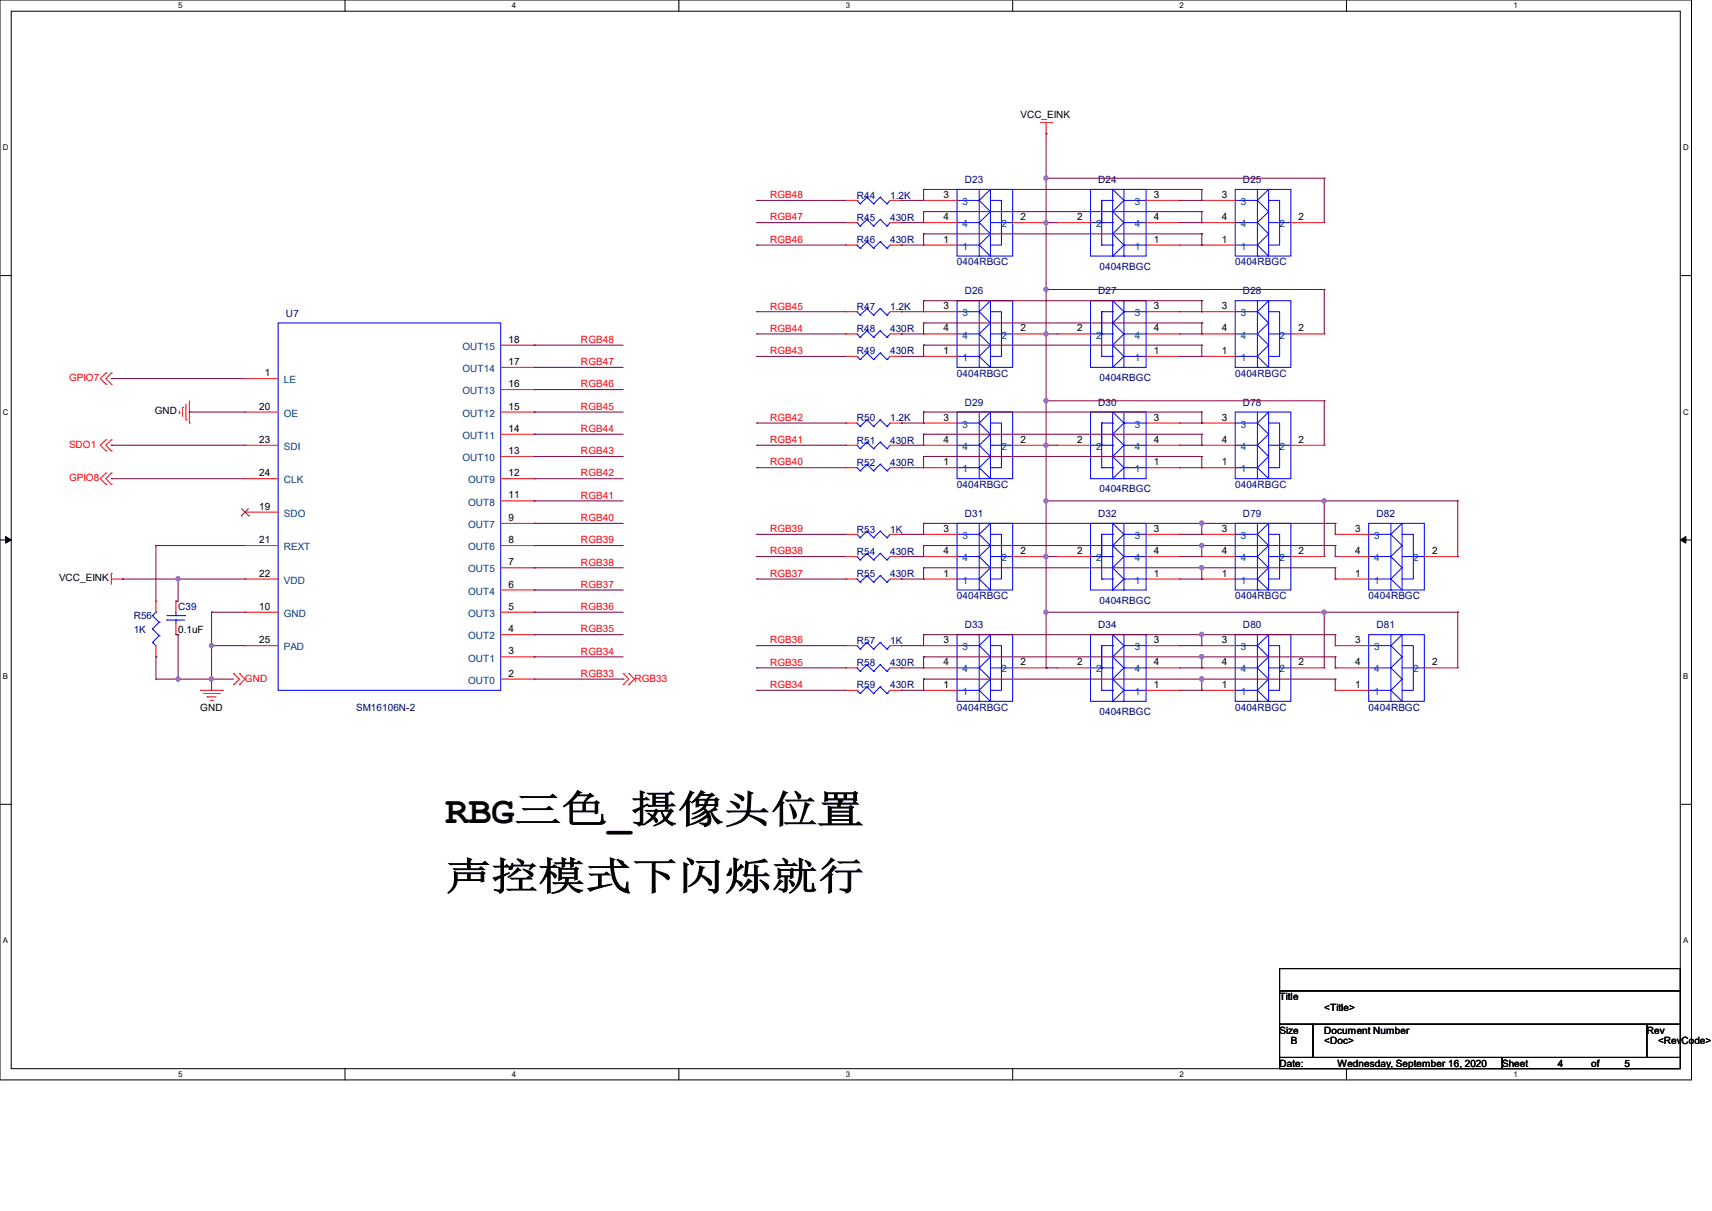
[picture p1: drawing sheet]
<svg xmlns="http://www.w3.org/2000/svg" width="297mm" height="210mm" viewBox="0 0 297 210" stroke-linecap="round" stroke-linejoin="round" font-family="sans-serif">
<path d="M0 0h293.5v187.3h-293.5zM1.9 1.9h289.6v183.4h-289.6z" fill="none" stroke="#000" stroke-width=".17"/>
<g fill="#fff">
<path d="M30.9 .2h.8v1.5h-.8z"/>
<path d="M30.9 185.5h.8v1.6h-.8z"/>
</g>
<path d="M59.9 0v1.9M59.9 185.3v2" fill="none" stroke="#000" stroke-width=".17"/>
<g fill="#fff">
<path d="M88.8 .2h.8v1.5h-.8z"/>
<path d="M88.8 185.5h.8v1.6h-.8z"/>
</g>
<path d="M117.8 0v1.9M117.8 185.3v2" fill="none" stroke="#000" stroke-width=".17"/>
<g fill="#fff">
<path d="M146.7 .2h.8v1.5h-.8z"/>
<path d="M146.7 185.5h.8v1.6h-.8z"/>
</g>
<path d="M175.7 0v1.9M175.7 185.3v2" fill="none" stroke="#000" stroke-width=".17"/>
<g fill="#fff">
<path d="M204.6 .2h.8v1.5h-.8z"/>
<path d="M204.6 185.5h.8v1.6h-.8z"/>
</g>
<path d="M233.6 0v1.9M233.6 185.3v2" fill="none" stroke="#000" stroke-width=".17"/>
<g fill="#fff">
<path d="M262.6 .2h.7v1.5h-.7z"/>
<path d="M262.6 185.5h.7v1.6h-.7z"/>
<path d="M.5 24.8h1v1.6h-1z"/>
<path d="M292 24.8h1v1.6h-1z"/>
<path d="M.5 70.7h1v1.5h-1z"/>
<path d="M292 70.7h1v1.5h-1z"/>
</g>
<path d="M0 47.8h1.9M291.5 47.8h2" fill="none" stroke="#000" stroke-width=".17"/>
<g fill="#fff">
<path d="M.5 116.5h.9v1.6h-.9z"/>
<path d="M292 116.5h.9v1.6h-.9z"/>
</g>
<path d="M0 93.6h1.9M291.5 93.6h2" fill="none" stroke="#000" stroke-width=".17"/>
<path d="M1 93l.9 .6-.9 .6zM291.5 93.6l1-.6v1.2z" fill="#000" stroke="#000" stroke-width=".17"/>
<g fill="#fff">
<path d="M.5 162.4h.9v1.5h-.9z"/>
<path d="M292 162.4h.9v1.5h-.9z"/>
</g>
<path d="M0 139.5h1.9M291.5 139.5h2M222 168h69.5v3.8h-69.5zM222 171.8h69.5v5.8h-69.5zM222 177.6h5.8v5.8h-5.8zM227.8 177.6h57.9v5.8h-57.9zM285.7 177.6h5.8v5.8h-5.8zM222 183.4h38.6v1.9h-38.6zM260.6 183.4h30.9v1.9h-30.9z" fill="none" stroke="#000" stroke-width=".17"/>
<g fill="none" stroke="#f00" stroke-width=".17">
<path d="M146.7 38.6h.1M146.7 34.8h.1M146.7 38.6h2M146.7 34.8h2M154.4 38.6h2M154.4 34.8h2M156.4 38.6h.1M156.4 34.8h.1M160.2 34.8h.1M160.2 38.6h.1M160.2 38.6h5.8M160.2 34.8h5.8"/>
<path d="M175.7 38.6h5.8M180.5 21.3h2M181.5 23.2h.1M181.5 38.6h.1M181.5 21.3v1.9M182.5 21.3h.1M183.4 38.6h.1M183.4 38.6h5.8M198.8 38.6h5.8M198.8 34.8h5.8M204.6 34.8h.1M204.6 38.6h.1"/>
<path d="M208.5 34.8h.1M208.5 38.6h.1M208.5 38.6h5.8M208.5 34.8h5.8M223.9 38.6h5.8M229.7 38.6h.1M86.9 59.9h5.8M92.7 59.9h.1M146.7 42.5h.1M146.7 57.9h.1M146.7 54.1h.1M146.7 57.9h2"/>
<path d="M146.7 54.1h2M146.7 42.5h2M154.4 57.9h2M154.4 54.1h2M154.4 42.5h2M156.4 42.5h.1M156.4 57.9h.1M156.4 54.1h.1M160.2 54.1h.1M160.2 57.9h.1M160.2 42.5h.1M160.2 57.9h5.8"/>
<path d="M160.2 54.1h5.8M160.2 42.5h5.8M175.7 57.9h5.8M181.5 57.9h.1M183.4 57.9h.1M183.4 57.9h5.8M198.8 57.9h5.8M198.8 54.1h5.8M198.8 42.5h5.8M204.6 54.1h.1M204.6 57.9h.1M204.6 42.5h.1"/>
<path d="M208.5 42.5h.1M208.5 54.1h.1M208.5 57.9h.1M208.5 57.9h5.8M208.5 54.1h5.8M208.5 42.5h5.8M223.9 57.9h5.8M229.7 57.9h.1M18.4 76.3h.1M18.4 78.2h.1M18.4 64.7h.1M18.4 66.6h.1"/>
<path d="M18.4 76.3l-1 .9 1 1M18.4 64.7l-1 1 1 .9M19.3 76.3h.1M19.3 78.2h.1M19.3 64.7h.1M19.3 66.6h.1M19.3 76.3l-.9 .9 .9 1M19.3 64.7l-.9 1 .9 .9M31.1 71.6h.1M31.1 71.2v.4M31.7 70.7h.1M31.7 70.7v1.5"/>
<path d="M32.3 72.8h.1M32.3 70.1v2.7M32.9 73.4h.1M32.9 69.5v3.9M42.5 65.7h.1M42.5 71.5h.1M42.5 77.2h.1M42.5 77.2h5.8M42.5 71.5h5.8M42.5 65.7h5.8M86.9 79.2h5.8M86.9 75.3h5.8"/>
<path d="M86.9 71.5h5.8M86.9 67.6h5.8M86.9 63.7h5.8M92.7 79.2h.1M92.7 75.3h.1M92.7 71.5h.1M92.7 67.6h.1M92.7 63.7h.1M146.7 61.8h.1M146.7 77.2h.1M146.7 73.4h.1M146.7 61.8h2"/>
<path d="M146.7 77.2h2M146.7 73.4h2M154.4 61.8h2M154.4 77.2h2M154.4 73.4h2M156.4 61.8h.1M156.4 77.2h.1M156.4 73.4h.1M160.2 61.8h.1M160.2 73.4h.1M160.2 77.2h.1M160.2 61.8h5.8"/>
<path d="M160.2 77.2h5.8M160.2 73.4h5.8M175.7 77.2h5.8M181.5 77.2h.1M183.4 77.2h.1M183.4 77.2h5.8M198.8 61.8h5.8M198.8 77.2h5.8M198.8 73.4h5.8M204.6 61.8h.1M204.6 73.4h.1M204.6 77.2h.1"/>
<path d="M208.5 73.4h.1M208.5 77.2h.1M208.5 61.8h.1M208.5 61.8h5.8M208.5 77.2h5.8M208.5 73.4h5.8M223.9 77.2h5.8M229.7 77.2h.1M18.4 82h.1M18.4 84h.1M18.4 82l-1 1 1 1M19.3 99.4h.1"/>
<path d="M19.3 82h.1M19.3 84h.1M19.3 99.4v1.9M19.3 82l-.9 1 .9 1M42.5 83h.1M42.5 88.8h.1M42.5 94.6h.1M42.5 94.6h5.8M42.5 83h5.8M42.5 88.8h5.8M86.9 98.5h5.8M86.9 94.6h5.8"/>
<path d="M86.9 90.8h5.8M86.9 86.9h5.8M86.9 83h5.8M92.7 98.5h.1M92.7 94.6h.1M92.7 90.8h.1M92.7 86.9h.1M92.7 83h.1M146.7 92.7h.1M146.7 81.1h.1M146.7 96.5h.1M146.7 92.7h2"/>
<path d="M146.7 96.5h2M146.7 81.1h2M154.4 92.7h2M154.4 96.5h2M154.4 81.1h2M156.4 92.7h.1M156.4 81.1h.1M156.4 96.5h.1M160.2 92.7h.1M160.2 96.5h.1M160.2 81.1h.1M160.2 92.7h5.8"/>
<path d="M160.2 96.5h5.8M160.2 81.1h5.8M175.7 96.5h5.8M181.5 96.5h.1M183.4 96.5h.1M183.4 96.5h5.8M198.8 92.7h5.8M198.8 96.5h5.8M198.8 81.1h5.8M204.6 92.7h.1M204.6 96.5h.1M204.6 81.1h.1"/>
<path d="M208.5 92.7h.1M208.5 96.5h.1M208.5 81.1h.1M208.5 92.7h5.8M208.5 96.5h5.8M208.5 81.1h5.8M223.9 96.5h5.8M229.7 96.5h.1M231.6 92.7h.1M231.6 96.5h.1M231.6 92.7h5.8M231.6 96.5h5.8"/>
<path d="M247.1 96.5h5.8M252.9 96.5h.1M19.3 100.4h2M21.3 100.4h.1M27.1 113.9h.1M27.1 104.3h.1M27.1 104.3v1.9M27.1 112v1.9M30.5 104.3h.1M30.5 110.1h.1M30.5 104.3v1.9M30.5 108.1v2"/>
<path d="M34.8 119.7h3.8M38.6 119.7h.1M40.6 118.7h.1M40.6 116.8h.1M40.6 116.8l.9 1-.9 .9M41.5 118.7h.1M41.5 116.8h.1M41.5 116.8l1 1-1 .9M42.5 100.4h.1M42.5 106.2h.1M42.5 112h.1M42.5 100.4h5.8"/>
<path d="M42.5 112h5.8M42.5 106.2h5.8M86.9 117.8h5.8M86.9 113.9h5.8M86.9 110.1h5.8M86.9 106.2h5.8M86.9 102.3h5.8M92.7 117.8h.1M92.7 113.9h.1M92.7 110.1h.1M92.7 106.2h.1M92.7 102.3h.1"/>
<path d="M108.1 118.7h.1M108.1 116.8h.1M108.1 116.8l1 1-1 .9M109.1 118.7h.1M109.1 116.8h.1M109.1 116.8l1 1-1 .9M146.7 100.4h.1M146.7 115.8h.1M146.7 112h.1M146.7 119.7h.1M146.7 100.4h2M146.7 119.7h2"/>
<path d="M146.7 115.8h2M146.7 112h2M154.4 100.4h2M154.4 119.7h2M154.4 115.8h2M154.4 112h2M156.4 100.4h.1M156.4 115.8h.1M156.4 112h.1M156.4 119.7h.1M160.2 100.4h.1M160.2 112h.1"/>
<path d="M160.2 115.8h.1M160.2 119.7h.1M160.2 100.4h5.8M160.2 119.7h5.8M160.2 115.8h5.8M160.2 112h5.8M175.7 115.8h5.8M181.5 115.8h.1M183.4 115.8h.1M183.4 115.8h5.8M198.8 100.4h5.8M198.8 119.7h5.8"/>
<path d="M198.8 115.8h5.8M198.8 112h5.8M204.6 112h.1M204.6 115.8h.1M204.6 119.7h.1M204.6 100.4h.1M208.5 100.4h.1M208.5 112h.1M208.5 115.8h.1M208.5 119.7h.1M208.5 100.4h5.8M208.5 119.7h5.8"/>
<path d="M208.5 115.8h5.8M208.5 112h5.8M223.9 115.8h5.8M229.7 115.8h.1M231.6 100.4h.1M231.6 112h.1M231.6 115.8h.1M231.6 119.7h.1M231.6 100.4h5.8M231.6 119.7h5.8M231.6 115.8h5.8M231.6 112h5.8"/>
<path d="M247.1 115.8h5.8M252.9 115.8h.1M35.3 120.3h2.8M35.9 120.9h.1M35.9 120.9h1.6M36.5 121.5h.4M36.9 121.5h.1M38.1 120.3h.1"/>
</g>
<g fill="none" stroke="#00f" stroke-width=".17">
<path d="M148.7 38.6h.1M148.7 34.8h.1M148.7 38.6l.5 .6M148.7 34.8l.5 .5M149.2 39.2h.1M149.2 35.3h.1M150.4 38.1h.1M150.4 34.2h.1M150.4 38.1l1.2 1.1M150.4 38.1l-1.2 1.1M150.4 34.2l1.2 1.1M150.4 34.2l-1.2 1.1"/>
<path d="M151.6 39.2h.1M151.6 35.3h.1M152.7 38.1h.1M152.7 34.2h.1M152.7 38.1l1.2 1.1M152.7 38.1l-1.1 1.1M152.7 34.2l1.2 1.1M152.7 34.2l-1.1 1.1M153.9 39.2h.1M153.9 35.3h.1M154.4 38.6l-.5 .6M154.4 34.8l-.5 .5"/>
<path d="M166 32.9h9.7v11.5h-9.7zM166 38.6h3.9M166 34.8h3.9M169.9 34.8l1.9-1.9v1.9M169.9 34.8l1.9 1.9M169.9 38.6l1.9 2M169.9 32.9v11.5M171.8 34.8h1.9v3.8h2M171.8 38.6h1.9v3.9h-1.9M171.8 34.8v1.9M171.8 36.7v1.9M171.8 36.7l-1.9 1.9"/>
<path d="M171.8 38.6v2M189.2 32.9h9.6v11.5h-9.6zM189.2 38.6h3.8M191.1 38.6h.1M191.1 34.8h.1M191.1 34.8v7.7M191.1 34.8h1.9M193 38.6h.1M193 34.8h.1M193 32.9h.1M193 36.7h.1M193 32.9v11.5"/>
<path d="M193 36.7l2 1.9M193 32.9l2 1.9M195 38.6h.1M195 34.8h.1M195 32.9v11.5M195 38.6h3.8M195 34.8h3.8M195 38.6l-2 2M195 34.8l-2 1.9M198.8 34.8h.1M198.8 38.6h.1M214.3 32.9h9.6v11.5h-9.6z"/>
<path d="M214.3 38.6h3.8M214.3 34.8h3.8M218.1 34.8l2-1.9v1.9M218.1 34.8l2 1.9M218.1 38.6l2 2M218.1 32.9v11.5M220.1 34.8h1.9v3.8h1.9M220.1 38.6h1.9v3.9h-1.9M220.1 34.8v1.9M220.1 36.7v1.9M220.1 36.7l-2 1.9M220.1 38.6v2"/>
<path d="M48.3 56h38.6v63.7h-38.6zM148.7 42.5h.1M148.7 57.9h.1M148.7 54.1h.1M148.7 42.5l.5 .6M148.7 57.9l.5 .6M148.7 54.1l.5 .6M149.2 43.1h.1M149.2 58.5h.1M149.2 54.7h.1M150.4 41.9h.1M150.4 57.4h.1"/>
<path d="M150.4 53.5h.1M150.4 41.9l1.2 1.2M150.4 41.9l-1.2 1.2M150.4 57.4l1.2 1.1M150.4 57.4l-1.2 1.1M150.4 53.5l1.2 1.2M150.4 53.5l-1.2 1.2M151.6 43.1h.1M151.6 58.5h.1M151.6 54.7h.1M152.7 41.9h.1M152.7 57.4h.1"/>
<path d="M152.7 53.5h.1M152.7 41.9l1.2 1.2M152.7 41.9l-1.1 1.2M152.7 57.4l1.2 1.1M152.7 57.4l-1.1 1.1M152.7 53.5l1.2 1.2M152.7 53.5l-1.1 1.2M153.9 43.1h.1M153.9 58.5h.1M153.9 54.7h.1M154.4 42.5l-.5 .6M154.4 57.9l-.5 .6"/>
<path d="M154.4 54.1l-.5 .6M166 52.2h9.7v11.5h-9.7zM166 57.9h3.9M166 54.1h3.9M166 42.5h3.9M169.9 54.1l1.9-1.9v1.9M169.9 54.1l1.9 1.9M169.9 57.9l1.9 2M169.9 42.5l1.9 1.9v-1.9M169.9 44.4h.1M169.9 52.2v11.5M171.8 54.1h1.9v3.8h2"/>
<path d="M171.8 57.9h1.9v3.9h-1.9M171.8 54.1v1.9M171.8 56v1.9M171.8 56l-1.9 1.9M171.8 57.9v2M171.8 59.9v1.9M171.8 59.9l-1.9 1.9M171.8 40.6v1.9M171.8 40.6l-1.9 1.9M189.2 52.2h9.6v11.5h-9.6zM189.2 57.9h3.8M191.1 57.9h.1"/>
<path d="M191.1 54.1h.1M191.1 42.5h.1M191.1 54.1v7.7M191.1 54.1h1.9M191.1 42.5h1.9M193 57.9h.1M193 54.1h.1M193 52.2h.1M193 59.9h.1M193 56h.1M193 42.5h.1M193 44.4h.1"/>
<path d="M193 40.6h.1M193 52.2v11.5M193 59.9l2 1.9M193 56l2 1.9M193 52.2l2 1.9M193 40.6l2 1.9M195 57.9h.1M195 54.1h.1M195 42.5h.1M195 44.4h.1M195 52.2v11.5M195 57.9h3.8"/>
<path d="M195 54.1h3.8M195 57.9l-2 2M195 54.1l-2 1.9M195 42.5h3.8M195 42.5l-2 1.9M198.8 54.1h.1M198.8 57.9h.1M198.8 42.5h.1M214.3 52.2h9.6v11.5h-9.6zM214.3 42.5h3.8M214.3 57.9h3.8M214.3 54.1h3.8"/>
<path d="M218.1 42.5l2 1.9v-1.9M218.1 44.4h.1M218.1 54.1l2-1.9v1.9M218.1 54.1l2 1.9M218.1 57.9l2 2M218.1 52.2v11.5M220.1 40.6v1.9M220.1 40.6l-2 1.9M220.1 54.1h1.9v3.8h1.9M220.1 57.9h1.9v3.9h-1.9M220.1 54.1v1.9M220.1 56v1.9"/>
<path d="M220.1 56l-2 1.9M220.1 57.9v2M220.1 59.9v1.9M220.1 59.9l-2 1.9M148.7 61.8h.1M148.7 77.2h.1M148.7 73.4h.1M148.7 61.8l.5 .6M148.7 77.2l.5 .6M148.7 73.4l.5 .6M149.2 62.4h.1M149.2 77.8h.1"/>
<path d="M149.2 74h.1M150.4 61.2h.1M150.4 76.7h.1M150.4 72.8h.1M150.4 61.2l1.2 1.2M150.4 61.2l-1.2 1.2M150.4 76.7l1.2 1.1M150.4 76.7l-1.2 1.1M150.4 72.8l1.2 1.2M150.4 72.8l-1.2 1.2M151.6 62.4h.1M151.6 77.8h.1"/>
<path d="M151.6 74h.1M152.7 61.2h.1M152.7 76.7h.1M152.7 72.8h.1M152.7 61.2l1.2 1.2M152.7 61.2l-1.1 1.2M152.7 76.7l1.2 1.1M152.7 76.7l-1.1 1.1M152.7 72.8l1.2 1.2M152.7 72.8l-1.1 1.2M153.9 62.4h.1M153.9 77.8h.1"/>
<path d="M153.9 74h.1M154.4 61.8l-.5 .6M154.4 77.2l-.5 .6M154.4 73.4l-.5 .6M166 71.5h9.7v11.5h-9.7zM166 61.8h3.9M166 77.2h3.9M166 73.4h3.9M169.9 61.8l1.9 1.9v-1.9M169.9 63.7h.1M169.9 73.4l1.9-1.9v1.9M169.9 73.4l1.9 1.9"/>
<path d="M169.9 77.2l1.9 2M169.9 71.5v11.5M171.8 73.4h1.9v3.8h2M171.8 77.2h1.9v3.9h-1.9M171.8 73.4v1.9M171.8 75.3v1.9M171.8 75.3l-1.9 1.9M171.8 77.2v2M171.8 79.2v1.9M171.8 79.2l-1.9 1.9M189.2 71.5h9.6v11.5h-9.6zM189.2 77.2h3.8"/>
<path d="M191.1 61.8h.1M191.1 77.2h.1M191.1 73.4h.1M191.1 73.4v7.7M191.1 61.8h1.9M191.1 73.4h1.9M193 61.8h.1M193 63.7h.1M193 77.2h.1M193 73.4h.1M193 71.5h.1M193 79.2h.1"/>
<path d="M193 75.3h.1M193 71.5v11.5M193 79.2l2 1.9M193 75.3l2 1.9M193 71.5l2 1.9M195 61.8h.1M195 63.7h.1M195 77.2h.1M195 73.4h.1M195 71.5v11.5M195 61.8h3.8M195 61.8l-2 1.9"/>
<path d="M195 77.2h3.8M195 73.4h3.8M195 77.2l-2 2M195 73.4l-2 1.9M198.8 61.8h.1M198.8 73.4h.1M198.8 77.2h.1M214.3 71.5h9.6v11.5h-9.6zM214.3 77.2h3.8M214.3 73.4h3.8M214.3 61.8h3.8M218.1 73.4l2-1.9v1.9"/>
<path d="M218.1 73.4l2 1.9M218.1 77.2l2 2M218.1 61.8l2 1.9v-1.9M218.1 63.7h.1M218.1 71.5v11.5M220.1 73.4h1.9v3.8h1.9M220.1 77.2h1.9v3.9h-1.9M220.1 73.4v1.9M220.1 75.3v1.9M220.1 75.3l-2 1.9M220.1 77.2v2M220.1 79.2v1.9"/>
<path d="M220.1 79.2l-2 1.9M148.7 92.7h.1M148.7 81.1h.1M148.7 96.5h.1M148.7 92.7l.5 .6M148.7 81.1l.5 .6M148.7 96.5l.5 .6M149.2 93.3h.1M149.2 81.7h.1M149.2 97.1h.1M150.4 92.1h.1M150.4 99.8h.1"/>
<path d="M150.4 80.5h.1M150.4 96h.1M150.4 92.1l1.2 1.2M150.4 92.1l-1.2 1.2M150.4 99.8l1.2 1.2M150.4 99.8l-1.2 1.2M150.4 80.5l1.2 1.2M150.4 80.5l-1.2 1.2M150.4 96l1.2 1.1M150.4 96l-1.2 1.1M151.6 93.3h.1M151.6 81.7h.1"/>
<path d="M151.6 97.1h.1M152.7 92.1h.1M152.7 99.8h.1M152.7 80.5h.1M152.7 96h.1M152.7 92.1l1.2 1.2M152.7 92.1l-1.1 1.2M152.7 99.8l1.2 1.2M152.7 99.8l-1.1 1.2M152.7 80.5l1.2 1.2M152.7 80.5l-1.1 1.2M152.7 96l1.2 1.1"/>
<path d="M152.7 96l-1.1 1.1M153.9 93.3h.1M153.9 81.7h.1M153.9 97.1h.1M154.4 92.7l-.5 .6M154.4 81.1l-.5 .6M154.4 96.5l-.5 .6M166 90.8h9.7v11.5h-9.7zM166 96.5h3.9M166 92.7h3.9M166 81.1h3.9M169.9 92.7l1.9-1.9v1.9"/>
<path d="M169.9 92.7l1.9 1.9M169.9 96.5l1.9 2M169.9 81.1l1.9 1.9v-1.9M169.9 83h.1M169.9 90.8v11.5M171.8 92.7h1.9v3.8h2M171.8 96.5h1.9v3.9h-1.9M171.8 92.7v1.9M171.8 94.6v1.9M171.8 94.6l-1.9 1.9M171.8 96.5v2M171.8 98.5v1.9"/>
<path d="M171.8 98.5l-1.9 1.9M189.2 90.8h9.6v11.5h-9.6zM189.2 96.5h3.8M191.1 96.5h.1M191.1 92.7h.1M191.1 81.1h.1M191.1 92.7v7.7M191.1 92.7h1.9M191.1 81.1h1.9M193 96.5h.1M193 92.7h.1M193 90.8h.1"/>
<path d="M193 98.5h.1M193 94.6h.1M193 81.1h.1M193 83h.1M193 90.8v11.5M193 98.5l2 1.9M193 94.6l2 1.9M193 90.8l2 1.9M195 96.5h.1M195 92.7h.1M195 81.1h.1M195 83h.1"/>
<path d="M195 90.8v11.5M195 96.5h3.8M195 92.7h3.8M195 96.5l-2 2M195 92.7l-2 1.9M195 81.1h3.8M195 81.1l-2 1.9M198.8 92.7h.1M198.8 96.5h.1M198.8 81.1h.1M214.3 90.8h9.6v11.5h-9.6zM214.3 96.5h3.8"/>
<path d="M214.3 92.7h3.8M214.3 81.1h3.8M218.1 92.7l2-1.9v1.9M218.1 92.7l2 1.9M218.1 96.5l2 2M218.1 81.1l2 1.9v-1.9M218.1 83h.1M218.1 90.8v11.5M220.1 92.7h1.9v3.8h1.9M220.1 96.5h1.9v3.9h-1.9M220.1 92.7v1.9M220.1 94.6v1.9"/>
<path d="M220.1 94.6l-2 1.9M220.1 96.5v2M220.1 98.5v1.9M220.1 98.5l-2 1.9M237.4 90.8h9.7v11.5h-9.7zM237.4 96.5h3.9M237.4 92.7h3.9M241.3 92.7l1.9-1.9v1.9M241.3 92.7l1.9 1.9M241.3 96.5l1.9 2M241.3 90.8v11.5M243.2 92.7h2v3.8h1.9"/>
<path d="M243.2 96.5h2v3.9h-2M243.2 92.7v1.9M243.2 94.6v1.9M243.2 94.6l-1.9 1.9M243.2 96.5v2M243.2 98.5v1.9M243.2 98.5l-1.9 1.9M26.5 111.4h.1M26.5 109.1h.1M26.5 106.8h.1M26.5 111.4l.6 .6M26.5 109.1l1.1 1.1"/>
<path d="M26.5 106.8l1.1 1.1M27.1 106.2h.1M27.1 106.2l-.6 .6M27.6 110.2h.1M27.6 107.9h.1M27.6 110.2l-1.1 1.2M27.6 107.9l-1.1 1.2M29 107.5h.1M29 107.5h3M29 106.8h3M30.5 106.8h.1M30.5 107.5h.1"/>
<path d="M30.5 106.2v.6M30.5 107.5v.6M32 106.8h.1M148.7 100.4h.1M148.7 115.8h.1M148.7 112h.1M148.7 119.7h.1M148.7 100.4l.5 .6M148.7 115.8l.5 .6M148.7 112l.5 .6M148.7 119.7l.5 .6M149.2 101h.1"/>
<path d="M149.2 116.4h.1M149.2 112.6h.1M150.4 115.3h.1M150.4 111.4h.1M150.4 119.1h.1M150.4 115.3l1.2 1.1M150.4 115.3l-1.2 1.1M150.4 111.4l1.2 1.2M150.4 111.4l-1.2 1.2M150.4 119.1l1.2 1.2M150.4 119.1l-1.2 1.2M151.6 101h.1"/>
<path d="M151.6 116.4h.1M151.6 112.6h.1M152.7 115.3h.1M152.7 111.4h.1M152.7 119.1h.1M152.7 115.3l1.2 1.1M152.7 115.3l-1.1 1.1M152.7 111.4l1.2 1.2M152.7 111.4l-1.1 1.2M152.7 119.1l1.2 1.2M152.7 119.1l-1.1 1.2M153.9 101h.1"/>
<path d="M153.9 116.4h.1M153.9 112.6h.1M154.4 100.4l-.5 .6M154.4 115.8l-.5 .6M154.4 112l-.5 .6M154.4 119.7l-.5 .6M166 110.1h9.7v11.5h-9.7zM166 100.4h3.9M166 119.7h3.9M166 115.8h3.9M166 112h3.9M169.9 100.4l1.9 1.9v-1.9"/>
<path d="M169.9 102.3h.1M169.9 112l1.9-1.9v1.9M169.9 112l1.9 1.9M169.9 115.8l1.9 2M169.9 119.7l1.9 1.9v-1.9M169.9 110.1v11.5M171.8 112h1.9v3.8h2M171.8 115.8h1.9v3.9h-1.9M171.8 112v1.9M171.8 113.9v1.9M171.8 113.9l-1.9 1.9M171.8 115.8v2"/>
<path d="M171.8 117.8v1.9M171.8 117.8l-1.9 1.9M189.2 110.1h9.6v11.5h-9.6zM189.2 115.8h3.8M191.1 115.8h.1M191.1 112h.1M191.1 119.7h.1M191.1 100.4h.1M191.1 112v7.7M191.1 119.7h1.9M191.1 112h1.9M191.1 100.4h1.9"/>
<path d="M193 119.7h.1M193 115.8h.1M193 112h.1M193 110.1h.1M193 117.8h.1M193 113.9h.1M193 100.4h.1M193 102.3h.1M193 110.1v11.5M193 117.8l2 1.9M193 113.9l2 1.9M193 110.1l2 1.9"/>
<path d="M195 119.7h.1M195 115.8h.1M195 112h.1M195 100.4h.1M195 102.3h.1M195 115.8h3.8M195 119.7h3.8M195 112h3.8M195 119.7l-2 1.9M195 115.8l-2 2M195 112l-2 1.9M195 110.1v11.5"/>
<path d="M195 100.4h3.8M195 100.4l-2 1.9M198.8 112h.1M198.8 115.8h.1M198.8 119.7h.1M198.8 100.4h.1M214.3 110.1h9.6v11.5h-9.6zM214.3 100.4h3.8M214.3 119.7h3.8M214.3 115.8h3.8M214.3 112h3.8M218.1 100.4l2 1.9v-1.9"/>
<path d="M218.1 102.3h.1M218.1 112l2-1.9v1.9M218.1 112l2 1.9M218.1 115.8l2 2M218.1 119.7l2 1.9v-1.9M218.1 110.1v11.5M220.1 112h1.9v3.8h1.9M220.1 115.8h1.9v3.9h-1.9M220.1 112v1.9M220.1 113.9v1.9M220.1 113.9l-2 1.9M220.1 115.8v2"/>
<path d="M220.1 117.8v1.9M220.1 117.8l-2 1.9M237.4 110.1h9.7v11.5h-9.7zM237.4 100.4h3.9M237.4 119.7h3.9M237.4 115.8h3.9M237.4 112h3.9M241.3 100.4l1.9 1.9v-1.9M241.3 102.3h.1M241.3 112l1.9-1.9v1.9M241.3 112l1.9 1.9M241.3 115.8l1.9 2"/>
<path d="M241.3 119.7l1.9 1.9v-1.9M241.3 110.1v11.5M243.2 112h2v3.8h1.9M243.2 115.8h2v3.9h-2M243.2 112v1.9M243.2 113.9v1.9M243.2 113.9l-1.9 1.9M243.2 115.8v2M243.2 117.8v1.9M243.2 117.8l-1.9 1.9M149.2 120.3h.1M151.6 120.3h.1"/>
<path d="M153.9 120.3h.1M169.9 121.6h.1M193 121.6h.1M195 121.6h.1M218.1 121.6h.1M241.3 121.6h.1"/>
</g>
<path d="M41.9 89.5h.1M41.9 88.2l1.2 1.3M43.1 88.2l-1.2 1.3M43.1 89.5h.1" fill="none" stroke="#804000" stroke-width=".17"/>
<g fill="none" stroke="#800040" stroke-width=".17">
<path d="M131.3 34.8h.1M131.3 38.6h.1M131.3 34.8h15.4M131.3 38.6h15.4M156.4 34.8h.1M156.4 38.6h.1M160.2 32.9h.1M160.2 36.7h.1M160.2 32.9h48.3M160.2 32.9v1.9h-3.8M160.2 36.7v1.9h-3.8M160.2 36.7h48.3"/>
<path d="M181.5 30.9h.1M181.5 38.6h.1M181.5 23.2h.1M181.5 23.2v92.6M181.5 38.6h1.9M181.5 30.9h48.2M204.6 34.8h3.9M204.6 38.6h3.9M208.5 32.9h.1M208.5 36.7h.1M208.5 34.8h.1M208.5 38.6h.1"/>
<path d="M208.5 32.9v1.9M208.5 36.7v1.9M229.7 30.9h.1M229.7 30.9v7.7M92.7 59.9h.1M92.7 59.9h15.4M131.3 42.5h.1M131.3 54.1h.1M131.3 57.9h.1M131.3 42.5h15.4M131.3 54.1h15.4M131.3 57.9h15.4"/>
<path d="M156.4 42.5h.1M156.4 54.1h.1M156.4 57.9h.1M160.2 40.6h.1M160.2 52.2h.1M160.2 56h.1M160.2 59.9h.1M160.2 40.6v1.9h-3.8M160.2 52.2v1.9h-3.8M160.2 56v1.9h-3.8M160.2 59.9v1.9h-3.8M160.2 40.6h48.3"/>
<path d="M160.2 52.2h48.3M160.2 56h48.3M160.2 59.9h48.3M181.5 57.9h.1M181.5 50.2h.1M181.5 57.9h1.9M181.5 50.2h48.2M204.6 42.5h3.9M204.6 54.1h3.9M204.6 57.9h3.9M208.5 40.6h.1M208.5 52.2h.1"/>
<path d="M208.5 56h.1M208.5 59.9h.1M208.5 42.5h.1M208.5 57.9h.1M208.5 54.1h.1M208.5 40.6v1.9M208.5 52.2v1.9M208.5 56v1.9M208.5 59.9v1.9M229.7 50.2h.1M229.7 50.2v7.7M19.3 65.7h.1"/>
<path d="M19.3 77.2h.1M19.3 77.2h23.2M19.3 65.7h23.2M32.9 71.5h.1M32.9 71.5h9.6M92.7 63.7h.1M92.7 67.6h.1M92.7 71.5h.1M92.7 75.3h.1M92.7 79.2h.1M92.7 71.5h15.4M92.7 75.3h15.4"/>
<path d="M92.7 79.2h15.4M92.7 63.7h15.4M92.7 67.6h15.4M131.3 73.4h.1M131.3 77.2h.1M131.3 61.8h.1M131.3 61.8h15.4M131.3 73.4h15.4M131.3 77.2h15.4M156.4 61.8h.1M156.4 73.4h.1M156.4 77.2h.1"/>
<path d="M160.2 71.5h.1M160.2 75.3h.1M160.2 79.2h.1M160.2 71.5v1.9h-3.8M160.2 75.3v1.9h-3.8M160.2 79.2v1.9h-3.8M160.2 71.5h48.3M160.2 75.3h48.3M160.2 79.2h48.3M181.5 69.5h.1M181.5 77.2h.1M181.5 77.2h1.9"/>
<path d="M181.5 69.5h48.2M204.6 61.8h3.9M204.6 73.4h3.9M204.6 77.2h3.9M208.5 71.5h.1M208.5 75.3h.1M208.5 79.2h.1M208.5 61.8h.1M208.5 73.4h.1M208.5 77.2h.1M208.5 71.5v1.9M208.5 75.3v1.9"/>
<path d="M208.5 79.2v1.9M229.7 69.5h.1M229.7 69.5v7.7M19.3 83h.1M19.3 83h23.2M27.1 94.6h.1M27.1 94.6h15.4M27.1 94.6v9.7M92.7 83h.1M92.7 86.9h.1M92.7 90.8h.1M92.7 94.6h.1"/>
<path d="M92.7 98.5h.1M92.7 90.8h15.4M92.7 94.6h15.4M92.7 98.5h15.4M92.7 83h15.4M92.7 86.9h15.4M131.3 96.5h.1M131.3 92.7h.1M131.3 81.1h.1M131.3 81.1h15.4M131.3 92.7h15.4M131.3 96.5h15.4"/>
<path d="M156.4 81.1h.1M156.4 92.7h.1M156.4 96.5h.1M160.2 90.8h.1M160.2 94.6h.1M160.2 98.5h.1M160.2 90.8v1.9h-3.8M160.2 94.6v1.9h-3.8M160.2 98.5v1.9h-3.8M160.2 90.8h71.4M160.2 94.6h71.4M160.2 98.5h71.4"/>
<path d="M181.5 86.9h.1M181.5 96.5h.1M181.5 96.5h1.9M181.5 86.9h71.4M204.6 81.1h3.9M204.6 92.7h3.9M204.6 96.5h3.9M208.5 90.8h.1M208.5 94.6h.1M208.5 98.5h.1M208.5 81.1h.1M208.5 92.7h.1"/>
<path d="M208.5 96.5h.1M208.5 90.8v1.9M208.5 94.6v1.9M208.5 98.5v1.9M229.7 86.9h.1M229.7 86.9v9.6M231.6 90.8h.1M231.6 92.7h.1M231.6 94.6h.1M231.6 96.5h.1M231.6 98.5h.1M231.6 90.8v1.9"/>
<path d="M231.6 94.6v1.9M231.6 98.5v1.9M252.9 86.9h.1M252.9 96.5h.1M252.9 86.9v9.6M21.3 100.4h.1M21.3 100.4h21.2M27.1 113.9h.1M27.1 117.8h.1M27.1 117.8h13.5M27.1 113.9v3.9M30.5 104.3h.1"/>
<path d="M30.5 110.1h.1M30.5 110.1h.4M30.9 100.4h.1M30.9 110.1h.1M30.9 117.8h.1M30.9 100.4v3.9h-.4M30.9 110.1v7.7M36.7 106.2h.1M36.7 112h.1M36.7 117.8h.1M36.7 112h5.8M36.7 106.2h5.8"/>
<path d="M36.7 106.2v13.5M92.7 102.3h.1M92.7 106.2h.1M92.7 110.1h.1M92.7 113.9h.1M92.7 110.1h15.4M92.7 113.9h15.4M92.7 117.8h15.4M92.7 106.2h15.4M92.7 102.3h15.4M108.1 117.8h.1M131.3 100.4h.1"/>
<path d="M131.3 112h.1M131.3 115.8h.1M131.3 119.7h.1M131.3 100.4h15.4M131.3 112h15.4M131.3 115.8h15.4M131.3 119.7h15.4M156.4 100.4h.1M156.4 112h.1M156.4 115.8h.1M156.4 119.7h.1M160.2 110.1h.1"/>
<path d="M160.2 113.9h.1M160.2 117.8h.1M160.2 110.1v1.9h-3.8M160.2 113.9v1.9h-3.8M160.2 117.8v1.9h-3.8M160.2 110.1h71.4M160.2 113.9h71.4M160.2 117.8h71.4M181.5 106.2h.1M181.5 115.8h.1M181.5 115.8h1.9M181.5 106.2h71.4"/>
<path d="M204.6 100.4h3.9M204.6 112h3.9M204.6 115.8h3.9M204.6 119.7h3.9M208.5 110.1h.1M208.5 113.9h.1M208.5 117.8h.1M208.5 112h.1M208.5 115.8h.1M208.5 119.7h.1M208.5 100.4h.1M208.5 110.1v1.9"/>
<path d="M208.5 113.9v1.9M208.5 117.8v1.9M229.7 106.2h.1M229.7 106.2v9.6M231.6 100.4h.1M231.6 110.1h.1M231.6 112h.1M231.6 113.9h.1M231.6 115.8h.1M231.6 117.8h.1M231.6 119.7h.1M231.6 110.1v1.9"/>
<path d="M231.6 113.9v1.9M231.6 117.8v1.9M252.9 106.2h.1M252.9 106.2v9.6"/>
</g>
<g fill="#f0f" stroke="#f0f" stroke-width=".17">
<circle cx="181.5" cy="38.6" r=".37"/>
<circle cx="181.5" cy="57.9" r=".37"/>
<circle cx="208.5" cy="94.6" r=".37"/>
<circle cx="30.9" cy="100.4" r=".37"/>
<circle cx="36.7" cy="112" r=".37"/>
<circle cx="30.9" cy="117.8" r=".37"/>
<circle cx="181.5" cy="30.9" r=".37"/>
<circle cx="181.5" cy="50.2" r=".37"/>
<circle cx="36.7" cy="117.8" r=".37"/>
<circle cx="208.5" cy="90.7" r=".37"/>
<circle cx="208.5" cy="98.4" r=".37"/>
<circle cx="229.7" cy="86.9" r=".37"/>
<circle cx="181.5" cy="86.9" r=".37"/>
<circle cx="181.5" cy="96.5" r=".37"/>
<circle cx="181.5" cy="69.5" r=".37"/>
<circle cx="181.5" cy="77.2" r=".37"/>
<circle cx="181.5" cy="106.2" r=".37"/>
<circle cx="229.7" cy="106.2" r=".37"/>
<circle cx="208.5" cy="110" r=".37"/>
<circle cx="208.5" cy="113.9" r=".37"/>
<circle cx="208.5" cy="117.8" r=".37"/>
</g>
<g font-size="6.7">
<text x="77.2" y="142.7">RBG三色_摄像头位置</text>
<text x="77.2" y="154.3">声控模式下闪烁就行</text>
</g>
<g font-size="1.7">
<text x="177" y="20.5">VCC_EINK</text>
<text x="163.7" y="34.3">3</text>
<text x="200.2" y="34.3">3</text>
<text x="212" y="34.3">3</text>
<text x="163.7" y="38.2">4</text>
<text x="177" y="38.2">2</text>
<text x="186.9" y="38.2">2</text>
<text x="200.2" y="38.2">4</text>
<text x="212" y="38.2">4</text>
<text x="225.3" y="38.2">2</text>
<text x="163.7" y="42.1">1</text>
<text x="200.2" y="42.1">1</text>
<text x="212" y="42.1">1</text>
<text x="163.7" y="53.6">3</text>
<text x="200.2" y="53.6">3</text>
<text x="212" y="53.6">3</text>
<text x="88.2" y="59.4">18</text>
<text x="163.7" y="57.5">4</text>
<text x="177" y="57.5">2</text>
<text x="186.9" y="57.5">2</text>
<text x="200.2" y="57.5">4</text>
<text x="212" y="57.5">4</text>
<text x="225.3" y="57.5">2</text>
<text x="45.9" y="65.2">1</text>
<text x="88.2" y="63.3">17</text>
<text x="163.7" y="61.4">1</text>
<text x="200.2" y="61.4">1</text>
<text x="212" y="61.4">1</text>
<text x="26.8" y="71.9">GND</text>
<text x="45" y="71">20</text>
<text x="88.2" y="71">15</text>
<text x="88.2" y="67.1">16</text>
<text x="45" y="76.8">23</text>
<text x="88.2" y="74.9">14</text>
<text x="163.7" y="72.9">3</text>
<text x="163.7" y="76.8">4</text>
<text x="177" y="76.8">2</text>
<text x="186.9" y="76.8">2</text>
<text x="200.2" y="72.9">3</text>
<text x="200.2" y="76.8">4</text>
<text x="212" y="72.9">3</text>
<text x="212" y="76.8">4</text>
<text x="225.3" y="76.8">2</text>
<text x="45" y="82.6">24</text>
<text x="88.2" y="82.6">12</text>
<text x="88.2" y="78.7">13</text>
<text x="163.7" y="80.7">1</text>
<text x="200.2" y="80.7">1</text>
<text x="212" y="80.7">1</text>
<text x="45" y="88.4">19</text>
<text x="88.2" y="86.4">11</text>
<text x="45" y="94.2">21</text>
<text x="88.2" y="94.2">8</text>
<text x="88.2" y="90.3">9</text>
<text x="163.7" y="92.2">3</text>
<text x="200.2" y="92.2">3</text>
<text x="212" y="92.2">3</text>
<text x="235.1" y="92.2">3</text>
<text x="10.2" y="100.8">VCC_EINK</text>
<text x="45" y="100">22</text>
<text x="88.2" y="101.9">6</text>
<text x="88.2" y="98">7</text>
<text x="163.7" y="96.1">4</text>
<text x="163.7" y="100">1</text>
<text x="177" y="96.1">2</text>
<text x="186.9" y="96.1">2</text>
<text x="200.2" y="96.1">4</text>
<text x="200.2" y="100">1</text>
<text x="212" y="96.1">4</text>
<text x="212" y="100">1</text>
<text x="225.3" y="96.1">2</text>
<text x="235.1" y="96.1">4</text>
<text x="235.1" y="100">1</text>
<text x="248.4" y="96.1">2</text>
<text x="45" y="105.7">10</text>
<text x="88.2" y="105.7">5</text>
<text x="30.9" y="109.7">0.1uF</text>
<text x="45" y="111.5">25</text>
<text x="88.2" y="113.5">3</text>
<text x="88.2" y="109.6">4</text>
<text x="163.7" y="111.5">3</text>
<text x="200.2" y="111.5">3</text>
<text x="212" y="111.5">3</text>
<text x="235.1" y="111.5">3</text>
<text x="88.2" y="117.3">2</text>
<text x="163.7" y="115.4">4</text>
<text x="163.7" y="119.3">1</text>
<text x="177" y="115.4">2</text>
<text x="186.9" y="115.4">2</text>
<text x="200.2" y="115.4">4</text>
<text x="200.2" y="119.3">1</text>
<text x="212" y="115.4">4</text>
<text x="212" y="119.3">1</text>
<text x="225.3" y="115.4">2</text>
<text x="235.1" y="115.4">4</text>
<text x="235.1" y="119.3">1</text>
<text x="248.4" y="115.4">2</text>
<text x="34.8" y="123.2">GND</text>
<text x="222" y="173.4">Title</text>
<text x="222" y="179.2">Size</text>
<text x="229.7" y="175.3">&lt;Title&gt;</text>
<text x="229.7" y="179.2">Document Number</text>
<text x="285.7" y="179.2">Rev</text>
<text x="222" y="185">Date:</text>
<text x="223.9" y="181.1">B</text>
<text x="229.7" y="181.1">&lt;Doc&gt;</text>
<text x="232.1" y="185">Wednesday, September 16, 2020</text>
<text x="260.6" y="185">Sheet</text>
<text x="270.2" y="185">4</text>
<text x="276" y="185">of</text>
<text x="281.8" y="185">5</text>
<text x="287.7" y="181.1">&lt;RevCode&gt;</text>
</g>
<g font-size="1.7" fill="#f00">
<text x="133.6" y="34.4">RGB48</text>
<text x="133.6" y="38.2">RGB47</text>
<text x="133.6" y="42.1">RGB46</text>
<text x="133.6" y="53.7">RGB45</text>
<text x="100.8" y="59.5">RGB48</text>
<text x="133.6" y="57.5">RGB44</text>
<text x="100.8" y="63.3">RGB47</text>
<text x="133.6" y="61.4">RGB43</text>
<text x="12" y="66.1">GPIO7</text>
<text x="100.8" y="67.2">RGB46</text>
<text x="100.8" y="71.1">RGB45</text>
<text x="12" y="77.7">SDO1</text>
<text x="100.8" y="74.9">RGB44</text>
<text x="133.6" y="73">RGB42</text>
<text x="133.6" y="76.8">RGB41</text>
<text x="12" y="83.5">GPIO8</text>
<text x="100.8" y="78.8">RGB43</text>
<text x="100.8" y="82.6">RGB42</text>
<text x="133.6" y="80.7">RGB40</text>
<text x="100.8" y="86.5">RGB41</text>
<text x="100.8" y="90.4">RGB40</text>
<text x="100.8" y="94.2">RGB39</text>
<text x="133.6" y="92.3">RGB39</text>
<text x="100.8" y="98.1">RGB38</text>
<text x="100.8" y="101.9">RGB37</text>
<text x="133.6" y="100">RGB37</text>
<text x="133.6" y="96.1">RGB38</text>
<text x="100.8" y="105.8">RGB36</text>
<text x="100.8" y="109.7">RGB35</text>
<text x="100.8" y="113.5">RGB34</text>
<text x="133.6" y="111.6">RGB36</text>
<text x="42.5" y="118.2">GND</text>
<text x="100.8" y="117.4">RGB33</text>
<text x="110.1" y="118.2">RGB33</text>
<text x="133.6" y="115.4">RGB35</text>
<text x="133.6" y="119.3">RGB34</text>
</g>
<g font-size="1.7" fill="#000080">
<text x="148.7" y="34.5">R44</text>
<text x="154.4" y="34.5">1.2K</text>
<text x="167.4" y="31.7">D23</text>
<text x="190.5" y="31.7">D24</text>
<text x="215.6" y="31.7">D25</text>
<text x="148.7" y="38.3">R45</text>
<text x="154.4" y="38.3">430R</text>
<text x="148.7" y="42.2">R46</text>
<text x="154.4" y="42.2">430R</text>
<text x="166" y="46">0404RBGC</text>
<text x="190.7" y="46.8">0404RBGC</text>
<text x="214.3" y="46">0404RBGC</text>
<text x="148.7" y="53.8">R47</text>
<text x="154.4" y="53.8">1.2K</text>
<text x="167.4" y="51.1">D26</text>
<text x="190.5" y="51.1">D27</text>
<text x="215.6" y="51.1">D28</text>
<text x="49.6" y="54.9">U7</text>
<text x="148.7" y="57.6">R48</text>
<text x="154.4" y="57.6">430R</text>
<text x="148.7" y="61.5">R49</text>
<text x="154.4" y="61.5">430R</text>
<text x="166" y="65.3">0404RBGC</text>
<text x="214.3" y="65.3">0404RBGC</text>
<text x="167.4" y="70.4">D29</text>
<text x="190.5" y="70.4">D30</text>
<text x="190.7" y="66.1">0404RBGC</text>
<text x="215.6" y="70.4">D78</text>
<text x="148.7" y="76.9">R51</text>
<text x="148.7" y="73.1">R50</text>
<text x="154.4" y="76.9">430R</text>
<text x="154.4" y="73.1">1.2K</text>
<text x="148.7" y="80.8">R52</text>
<text x="154.4" y="80.8">430R</text>
<text x="166" y="84.6">0404RBGC</text>
<text x="167.4" y="89.7">D31</text>
<text x="190.5" y="89.7">D32</text>
<text x="190.7" y="85.4">0404RBGC</text>
<text x="214.3" y="84.6">0404RBGC</text>
<text x="215.6" y="89.7">D79</text>
<text x="238.8" y="89.7">D82</text>
<text x="148.7" y="92.4">R53</text>
<text x="154.4" y="92.4">1K</text>
<text x="148.7" y="100.1">R55</text>
<text x="148.7" y="96.2">R54</text>
<text x="154.4" y="100.1">430R</text>
<text x="154.4" y="96.2">430R</text>
<text x="23.2" y="107.4">R56</text>
<text x="30.9" y="105.9">C39</text>
<text x="166" y="103.9">0404RBGC</text>
<text x="190.7" y="104.7">0404RBGC</text>
<text x="214.3" y="103.9">0404RBGC</text>
<text x="237.4" y="103.9">0404RBGC</text>
<text x="23.2" y="109.7">1K</text>
<text x="148.7" y="111.7">R57</text>
<text x="154.4" y="111.7">1K</text>
<text x="167.4" y="109">D33</text>
<text x="190.5" y="109">D34</text>
<text x="215.6" y="109">D80</text>
<text x="238.8" y="109">D81</text>
<text x="148.7" y="115.5">R58</text>
<text x="148.7" y="119.4">R59</text>
<text x="154.4" y="115.5">430R</text>
<text x="154.4" y="119.4">430R</text>
<text x="61.8" y="123.2">SM16106N-2</text>
<text x="166" y="123.2">0404RBGC</text>
<text x="190.7" y="124">0404RBGC</text>
<text x="214.3" y="123.2">0404RBGC</text>
<text x="237.4" y="123.2">0404RBGC</text>
</g>
<g font-size="1.7" fill="#004080">
<text x="167" y="35.6">3</text>
<text x="196.9" y="35.6">3</text>
<text x="215.3" y="35.6">3</text>
<text x="167" y="39.4">4</text>
<text x="173.7" y="39.4">2</text>
<text x="190.2" y="39.4">2</text>
<text x="196.9" y="39.4">4</text>
<text x="215.3" y="39.4">4</text>
<text x="222" y="39.4">2</text>
<text x="167" y="43.3">1</text>
<text x="196.9" y="43.3">1</text>
<text x="215.3" y="43.3">1</text>
<text x="167" y="54.9">3</text>
<text x="167" y="58.7">4</text>
<text x="173.7" y="58.7">2</text>
<text x="190.2" y="58.7">2</text>
<text x="196.9" y="54.9">3</text>
<text x="196.9" y="58.7">4</text>
<text x="215.3" y="54.9">3</text>
<text x="215.3" y="58.7">4</text>
<text x="222" y="58.7">2</text>
<text x="80.2" y="64.5">OUT14</text>
<text x="80.2" y="60.7">OUT15</text>
<text x="167" y="62.6">1</text>
<text x="196.9" y="62.6">1</text>
<text x="215.3" y="62.6">1</text>
<text x="49.2" y="66.5">LE</text>
<text x="80.2" y="68.4">OUT13</text>
<text x="49.2" y="72.3">OE</text>
<text x="80.2" y="76.1">OUT11</text>
<text x="80.2" y="72.3">OUT12</text>
<text x="167" y="74.2">3</text>
<text x="196.9" y="74.2">3</text>
<text x="215.3" y="74.2">3</text>
<text x="49.2" y="78">SDI</text>
<text x="49.2" y="83.8">CLK</text>
<text x="80.2" y="80">OUT10</text>
<text x="81.2" y="83.8">OUT9</text>
<text x="167" y="78">4</text>
<text x="167" y="81.9">1</text>
<text x="173.7" y="78">2</text>
<text x="190.2" y="78">2</text>
<text x="196.9" y="78">4</text>
<text x="196.9" y="81.9">1</text>
<text x="215.3" y="78">4</text>
<text x="215.3" y="81.9">1</text>
<text x="222" y="78">2</text>
<text x="49.2" y="89.6">SDO</text>
<text x="81.2" y="87.7">OUT8</text>
<text x="49.2" y="95.4">REXT</text>
<text x="81.2" y="95.4">OUT6</text>
<text x="81.2" y="91.6">OUT7</text>
<text x="167" y="93.5">3</text>
<text x="196.9" y="93.5">3</text>
<text x="215.3" y="93.5">3</text>
<text x="238.4" y="93.5">3</text>
<text x="49.2" y="101.2">VDD</text>
<text x="81.2" y="99.3">OUT5</text>
<text x="167" y="97.3">4</text>
<text x="167" y="101.2">1</text>
<text x="173.7" y="97.3">2</text>
<text x="190.2" y="97.3">2</text>
<text x="196.9" y="97.3">4</text>
<text x="196.9" y="101.2">1</text>
<text x="215.3" y="97.3">4</text>
<text x="215.3" y="101.2">1</text>
<text x="222" y="97.3">2</text>
<text x="238.4" y="97.3">4</text>
<text x="238.4" y="101.2">1</text>
<text x="245.1" y="97.3">2</text>
<text x="49.2" y="107">GND</text>
<text x="81.2" y="107">OUT3</text>
<text x="81.2" y="103.1">OUT4</text>
<text x="49.2" y="112.8">PAD</text>
<text x="81.2" y="110.9">OUT2</text>
<text x="167" y="112.8">3</text>
<text x="196.9" y="112.8">3</text>
<text x="215.3" y="112.8">3</text>
<text x="238.4" y="112.8">3</text>
<text x="81.2" y="118.6">OUT0</text>
<text x="81.2" y="114.7">OUT1</text>
<text x="167" y="116.6">4</text>
<text x="173.7" y="116.6">2</text>
<text x="190.2" y="116.6">2</text>
<text x="196.9" y="116.6">4</text>
<text x="215.3" y="116.6">4</text>
<text x="222" y="116.6">2</text>
<text x="238.4" y="116.6">4</text>
<text x="245.1" y="116.6">2</text>
<text x="167" y="120.5">1</text>
<text x="196.9" y="120.5">1</text>
<text x="215.3" y="120.5">1</text>
<text x="238.4" y="120.5">1</text>
</g>
<g font-size="1.4">
<text x="30.9" y="1.4">5</text>
<text x="88.8" y="1.4">4</text>
<text x="146.7" y="1.4">3</text>
<text x="204.6" y="1.4">2</text>
<text x="262.6" y="1.4">1</text>
<text x=".5" y="26.1">D</text>
<text x="292" y="26.1">D</text>
<text x=".5" y="71.9">C</text>
<text x="292" y="71.9">C</text>
<text x=".5" y="117.8">B</text>
<text x="292" y="117.8">B</text>
<text x=".5" y="163.6">A</text>
<text x="292" y="163.6">A</text>
<text x="30.9" y="186.8">5</text>
<text x="88.8" y="186.8">4</text>
<text x="146.7" y="186.8">3</text>
<text x="204.6" y="186.8">2</text>
<text x="262.6" y="186.8">1</text>
</g>
</svg>
